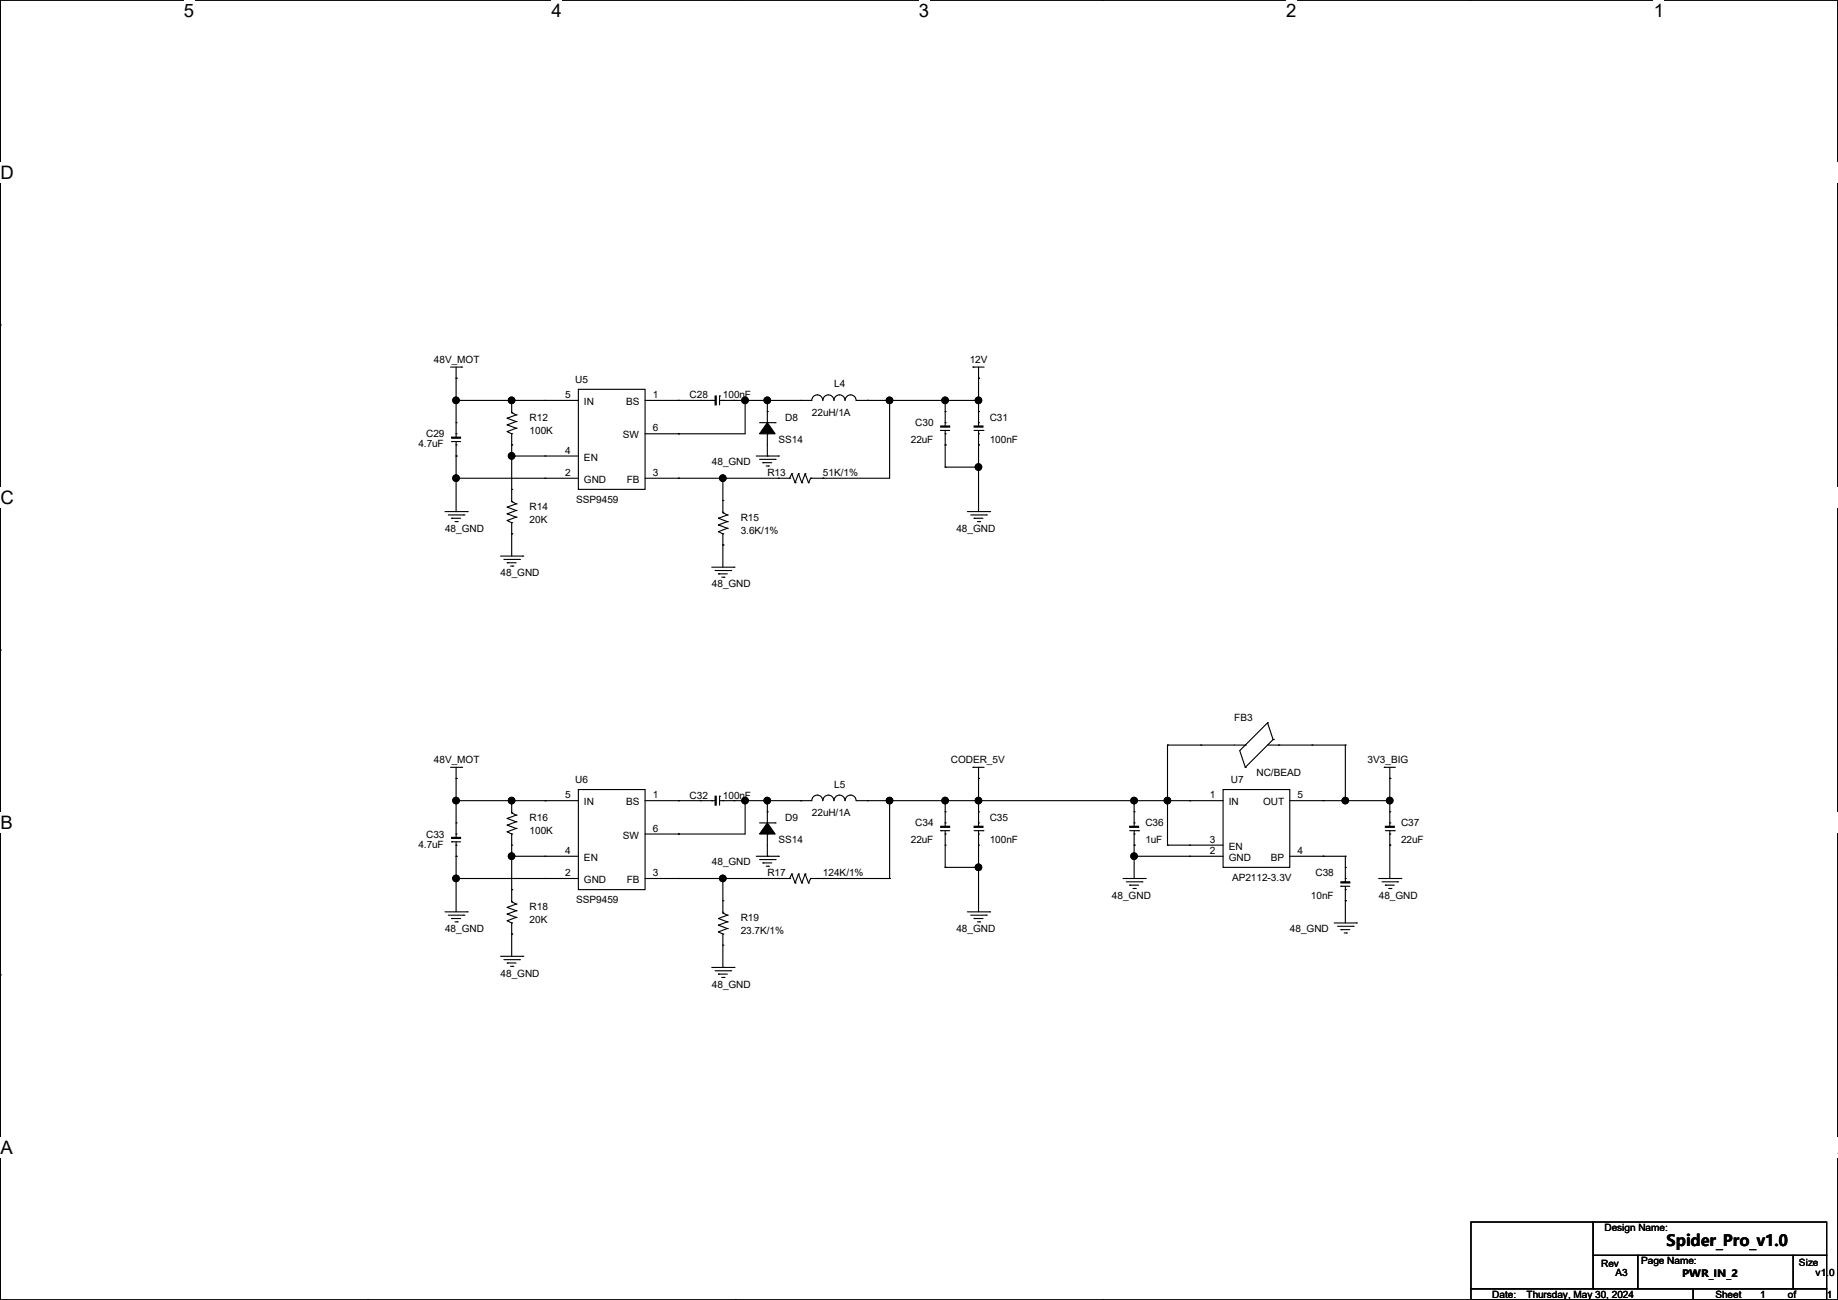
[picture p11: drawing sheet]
<svg xmlns="http://www.w3.org/2000/svg" width="420mm" height="297mm" viewBox="0 0 420 297" stroke-linecap="round" stroke-linejoin="round" font-family="sans-serif">
<path d="M.1 0h419.8v297h-419.8z" fill="none" stroke="#000" stroke-width=".25"/>
<path d="M42 0h2.4v4.8h-2.4z" fill="#fff"/>
<path d="M84 0h.1M84 297h.1" fill="none" stroke="#000" stroke-width=".25"/>
<path d="M126 0h2.4v4.8h-2.4z" fill="#fff"/>
<path d="M168 0h.1M168 297h.1" fill="none" stroke="#000" stroke-width=".25"/>
<path d="M210 0h2.3v4.8h-2.3z" fill="#fff"/>
<path d="M252 0h.1M252 297h.1" fill="none" stroke="#000" stroke-width=".25"/>
<path d="M293.9 0h2.4v4.8h-2.4z" fill="#fff"/>
<path d="M336 0h.1M336 297h.1" fill="none" stroke="#000" stroke-width=".25"/>
<g fill="#fff">
<path d="M377.9 0h2.4v4.8h-2.4z"/>
<path d="M.1 37.1h3v4.8h-3z"/>
<path d="M419.9 37.1l.1 4.8z"/>
<path d="M.1 111.3h3v4.8h-3z"/>
<path d="M419.9 111.3l.1 4.8z"/>
</g>
<path d="M.1 74.3h.1M419.9 74.3h.1" fill="none" stroke="#000" stroke-width=".25"/>
<g fill="#fff">
<path d="M.1 185.6h2.8v4.7h-2.8z"/>
<path d="M419.9 185.6l.1 4.7z"/>
</g>
<path d="M.1 148.5h.1M419.9 148.5h.1" fill="none" stroke="#000" stroke-width=".25"/>
<g fill="#fff">
<path d="M0 259.8h2.9v4.7h-2.9z"/>
<path d="M419.9 259.8h.1v4.7h-.1z"/>
</g>
<g fill="none" stroke="#000" stroke-width=".25">
<path d="M103 83.9h2.5M104.2 86.4h.1M104.2 99.1h.1M104.2 96.6h.1M104.2 91.5h.1M104.2 83.9v16M104.2 91.5h28M105.5 83.9h.1M115.9 95.5h.1M115.9 97.1h.1M115.9 98.6h.1M115.9 95.5l2 .8"/>
<path d="M115.9 97.1l2 .7M115.9 98.6l1 .5M116.9 99.1h.1M116.9 94.3h.1M116.9 91.5h.1M116.9 91.5v2.8M116.9 99.1v15.5M116.9 94.3l1 .5M117.9 94.8h.1M117.9 96.3h.1M117.9 97.8h.1M117.9 94.8l-2 .7"/>
<path d="M117.9 96.3l-2 .8M117.9 97.8l-2 .8M124.5 91.5h.1M132.2 88.9h15.2v22.9h-15.2zM147.4 91.5h16M155 91.5h.1M155 99.1h.1M160.1 91.5h.1M162.6 91.5h.1M164.4 90.5h.1M164.4 91.5h21.1a1.25 1.25 0 0 1 1.3-1.3 1.25 1.25 0 0 1 1.2 1.3M164.4 90.5v2"/>
<path d="M165.2 91.5h.1M167.7 91.5h.1M170.3 91.5h.1M170.3 91.5v7.6h-22.9M173.6 96.6h3.5M175.3 99.1h.1M175.3 94h.1M175.3 91.5h.1M175.3 91.5v5.1M175.3 99.1v5.1M177.1 96.6h.1M183 91.5h.1"/>
<path d="M188 91.5a1.25 1.25 0 0 1 1.3-1.3 1.25 1.25 0 0 1 1.2 1.3M190.6 91.5a1.25 1.25 0 0 1 1.2-1.3 1.25 1.25 0 0 1 1.3 1.3M193.1 91.5a1.25 1.25 0 0 1 1.3-1.3 1.25 1.25 0 0 1 1.2 1.3M195.7 91.5h27.9M198.2 91.5h.1M203.3 91.5h.1M203.3 91.5v17.8h-18M215 98.3h.1M215 98.3h2M216 99.1h.1M216 96.6h.1M216 94h.1"/>
<path d="M216 91.5h.1M216 91.5v5.8M216 98.3v8.4M222.3 83.9h.1M222.3 83.9h2.6M222.6 98.3h2M223.6 86.4h.1M223.6 99.1h.1M223.6 96.6h.1M223.6 94h.1M223.6 91.5h.1M223.6 83.9v13.4"/>
<path d="M223.6 98.3v18.6M224.6 98.3h.1M101.7 116.9h5.1M102.4 117.6h3.6M103.2 118.4h.1M103.2 100.9h.1M103.2 118.4h2M103.2 100.9h2M104 119.2h.5M104.2 101.6h.1M104.2 104.2h.1M104.2 109.3h.1"/>
<path d="M104.2 100.9v16M104.2 109.3h28M104.5 119.2h.1M106 117.6h.1M106.8 116.9h.1M115.9 115.9h.1M115.9 117.4h.1M115.9 118.9h.1M115.9 115.9l2 .7M115.9 117.4l2 .8M115.9 118.9l1 .5M116.9 119.4h.1"/>
<path d="M116.9 114.6h.1M116.9 111.8h.1M116.9 101.6h.1M116.9 104.2h.1M116.9 104.2h15.3M116.9 119.4v7.6M116.9 114.6l1 .5M117.9 115.1h.1M117.9 116.6h.1M117.9 118.2h.1M117.9 115.1l-2 .8M117.9 116.6l-2 .8"/>
<path d="M117.9 118.2l-2 .7M124.5 109.3h.1M124.5 104.2h.1M147.4 109.3h33M155 109.3h.1M164.2 118.4h.1M164.2 119.9h.1M164.2 118.4l2 .8M164.2 119.9l2 .8M165.2 117.1h.1M165.2 114.3h.1M165.2 109.3h.1"/>
<path d="M165.2 117.1l1 .5M165.2 109.3v7.8M166.2 117.6h.1M166.2 119.2h.1M166.2 117.6l-2 .8M166.2 119.2l-2 .7M172.8 104.2h5.1M173.6 104.9h3.5M174.3 105.7h.1M174.3 105.7h2.1M175.1 106.5h.5M175.3 104.2h.1"/>
<path d="M175.6 106.5h.1M177.1 104.9h.1M177.9 104.2h.1M177.9 109.3h.1M180.4 109.3h.1M180.9 108.2h.1M180.9 108.2l.8 2.1M180.9 108.2l-.5 1.1M181.7 110.3h.1M182.5 108.2h.1M182.5 108.2l.7 2.1M182.5 108.2l-.8 2.1"/>
<path d="M183.2 110.3h.1M184 108.2h.1M184 108.2l.7 2.1M184 108.2l-.8 2.1M184.7 110.3h.1M185.3 109.3h.1M185.3 109.3l-.6 1M188 109.3h.1M216 101.6h.1M216 106.7h.1M216 106.7h7.6M221.1 116.9h5"/>
<path d="M221.8 117.6h3.6M222.6 118.4h.1M222.6 118.4h2M223.4 119.2h.5M223.6 101.6h.1M223.6 106.7h.1M223.9 119.2h.1M225.4 117.6h.1M226.1 116.9h.1M114.4 127h5.1M115.1 127.8h3.6M115.9 128.6h.1"/>
<path d="M115.9 128.6h2M116.7 129.3h.5M116.9 122h.1M117.2 129.3h.1M118.7 127.8h.1M119.5 127h.1M162.6 129.6h5.1M163.4 130.3h3.6M164.2 131.1h.1M164.2 121.5h.1M164.2 131.1h2M164.2 121.5l1 .5"/>
<path d="M164.9 131.9h.5M165.2 122h.1M165.2 124.5h.1M165.2 122v7.6M165.4 131.9h.1M166.2 120.7h.1M166.2 120.7l-2 .8M167 130.3h.1M167.7 129.6h.1M103 175.3h2.5M104.2 177.8h.1M104.2 175.3v16"/>
<path d="M105.5 175.3h.1M222.3 175.3h.1M222.3 175.3h2.6M223.6 177.8h.1M223.6 175.3v13.5M266.8 170.2h.1M266.8 170.2h17.8M266.8 170.2v22.9M274.4 170.2h.1M284.6 175.3h.1M284.6 170.2h.1M289.6 165.1h.1"/>
<path d="M289.6 165.1l-6.3 6.4 1.3 3.8M289.6 165.1l1.3 3.9M289.6 170.2h17.8M290.9 169h.1M290.9 169l-6.3 6.3M292.2 170.2h.1M299.8 170.2h.1M307.4 170.2h.1M307.4 170.2v12.7M316.3 175.3h.1M316.3 175.3h2.6M317.6 177.8h.1"/>
<path d="M317.6 175.3v13.5M103.2 192.3h.1M103.2 192.3h2M104.2 193.1h.1M104.2 190.5h.1M104.2 188h.1M104.2 195.6h.1M104.2 182.9h.1M104.2 192.3v16M104.2 182.9h28M115.9 187h.1M115.9 188.5h.1"/>
<path d="M115.9 190h.1M115.9 187l2 .7M115.9 188.5l2 .8M115.9 190l1 .5M116.9 190.5h.1M116.9 185.7h.1M116.9 193.1h.1M116.9 182.9h.1M116.9 195.6h.1M116.9 195.6h15.3M116.9 185.7l1 .5M116.9 182.9v2.8"/>
<path d="M116.9 190.5v15.5M117.9 186.2h.1M117.9 187.7h.1M117.9 189.3h.1M117.9 186.2l-2 .8M117.9 187.7l-2 .8M117.9 189.3l-2 .7M124.5 182.9h.1M124.5 195.6h.1M132.2 180.4h15.2v22.8h-15.2zM147.4 182.9h16M155 182.9h.1"/>
<path d="M155 190.5h.1M160.1 182.9h.1M162.6 182.9h.1M164.4 181.9h.1M164.4 182.9h21.1a1.25 1.25 0 0 1 1.3-1.2 1.25 1.25 0 0 1 1.2 1.2M164.4 181.9v2M165.2 182.9h.1M167.7 182.9h.1M170.3 182.9h.1M170.3 182.9v7.6h-22.9M172.8 195.6h5.1M173.6 196.4h3.5"/>
<path d="M173.6 188h3.5M174.3 197.1h.1M174.3 197.1h2.1M175.1 197.9h.5M175.3 190.5h.1M175.3 185.5h.1M175.3 195.6h.1M175.3 182.9h.1M175.3 182.9v5.1M175.3 190.5v5.1M175.6 197.9h.1M177.1 196.4h.1"/>
<path d="M177.1 188h.1M177.9 195.6h.1M180.9 199.7h.1M180.9 199.7l.8 2M180.9 199.7l-.5 1M182.5 199.7h.1M182.5 199.7l.7 2M182.5 199.7l-.8 2M183 182.9h.1M184 199.7h.1M184 199.7l.7 2M184 199.7l-.8 2"/>
<path d="M188 182.9a1.25 1.25 0 0 1 1.3-1.2 1.25 1.25 0 0 1 1.2 1.2M190.6 182.9a1.25 1.25 0 0 1 1.2-1.2 1.25 1.25 0 0 1 1.3 1.2M193.1 182.9a1.25 1.25 0 0 1 1.3-1.2 1.25 1.25 0 0 1 1.2 1.2M195.7 182.9h83.8M198.2 182.9h.1M203.3 182.9h.1M203.3 182.9v17.8M215 189.8h.1M215 189.8h2M216 190.5h.1M216 188h.1M216 185.5h.1"/>
<path d="M216 193.1h.1M216 182.9h.1M216 198.2h.1M216 182.9v5.9M216 189.8v8.4M216 198.2h7.6M222.6 189.8h2M223.6 190.5h.1M223.6 188h.1M223.6 185.5h.1M223.6 193.1h.1M223.6 182.9h.1"/>
<path d="M223.6 198.2h.1M223.6 189.8v18.5M224.6 189.8h.1M258.1 189.8h2.1M259.2 190.5h.1M259.2 188h.1M259.2 185.5h.1M259.2 193.1h.1M259.2 182.9h.1M259.2 195.6h.1M259.2 195.6h20.3M259.2 182.9v5.9"/>
<path d="M259.2 189.8v10.9M260.2 189.8h.1M266.8 182.9h.1M266.8 193.1h.1M266.8 193.1h12.7M271.9 182.9h.1M271.9 195.6h.1M271.9 193.1h.1M279.5 180.4h15.2v17.8h-15.2zM294.7 195.6h12.7M294.7 182.9h22.9M302.3 195.6h.1"/>
<path d="M302.3 182.9h.1M307.4 198.2h.1M307.4 182.9h.1M307.4 195.6h.1M307.4 195.6v5.9M316.6 189.8h2M317.6 190.5h.1M317.6 188h.1M317.6 185.5h.1M317.6 193.1h.1M317.6 182.9h.1M317.6 189.8v10.9"/>
<path d="M318.6 189.8h.1M101.7 208.3h5.1M102.4 209.1h3.6M103.2 209.8h.1M103.2 209.8h2M104 210.6h.5M104.2 200.7h.1M104.2 200.7h28M104.5 210.6h.1M106 209.1h.1M106.8 208.3h.1M114.4 218.5h5.1"/>
<path d="M115.1 219.2h3.6M115.9 207.3h.1M115.9 208.8h.1M115.9 210.4h.1M115.9 207.3l2 .8M115.9 208.8l2 .8M115.9 210.4l1 .5M116.9 210.9h.1M116.9 206h.1M116.9 213.4h.1M116.9 203.2h.1M116.9 210.9v7.6"/>
<path d="M116.9 206l1 .5M117.9 206.5h.1M117.9 208.1h.1M117.9 209.6h.1M117.9 206.5l-2 .8M117.9 208.1l-2 .7M117.9 209.6l-2 .8M118.7 219.2h.1M119.5 218.5h.1M124.5 200.7h.1M147.4 200.7h33M155 200.7h.1"/>
<path d="M164.2 209.8h.1M164.2 211.4h.1M164.2 212.9h.1M164.2 209.8l2 .8M164.2 211.4l2 .7M164.2 212.9l1 .5M165.2 213.4h.1M165.2 208.6h.1M165.2 215.9h.1M165.2 205.8h.1M165.2 200.7h.1M165.2 200.7v7.9"/>
<path d="M165.2 213.4v7.6M165.2 208.6l1 .5M166.2 209.1h.1M166.2 210.6h.1M166.2 212.1h.1M166.2 209.1l-2 .7M166.2 210.6l-2 .8M166.2 212.1l-2 .8M177.9 200.7h.1M180.4 200.7h.1M181.7 201.7h.1M183.2 201.7h.1"/>
<path d="M184.7 201.7h.1M185.3 200.7h.1M185.3 200.7h18M185.3 200.7l-.6 1M188 200.7h.1M203.3 200.7h.1M221.1 208.3h5M221.8 209.1h3.6M222.6 209.8h.1M222.6 209.8h2M223.4 210.6h.5M223.9 210.6h.1"/>
<path d="M225.4 209.1h.1M226.1 208.3h.1M256.6 200.7h5.1M257.4 201.5h3.5M258.1 202.2h.1M258.1 202.2h2.1M258.9 203h.5M259.4 203h.1M260.9 201.5h.1M261.7 200.7h.1M304.9 210.9h5.1M305.6 211.6h3.6"/>
<path d="M306.4 212.4h.1M306.4 202.5h.1M306.4 212.4h2M306.4 202.5h2M307.2 213.1h.5M307.4 203.2h.1M307.4 200.7h.1M307.4 205.8h.1M307.4 202.5v8.4M307.7 213.1h.1M309.2 211.6h.1M310 210.9h.1"/>
<path d="M315 200.7h5.1M315.8 201.5h3.6M316.6 202.2h.1M316.6 202.2h2M317.3 203h.5M317.8 203h.1M319.4 201.5h.1M320.1 200.7h.1M.1 222.7h.1M115.9 220h.1M115.9 220h2M116.7 220.8h.5"/>
<path d="M117.2 220.8h.1M162.6 221h5.1M163.4 221.8h3.6M164.2 222.5h.1M164.2 222.5h2M164.9 223.3h.5M165.2 221h.1M165.4 223.3h.1M167 221.8h.1M167.7 221h.1M419.9 222.7h.1M336.1 279.2h28v15.2h-28z"/>
<path d="M364.1 279.2h53.3v7.6h-53.3zM336.1 294.4h50.8v2.6h-50.8zM364.1 286.8h10.1v7.6h-10.1zM374.2 286.8h35.6v7.6h-35.6zM386.9 294.4h30.5v2.6h-30.5zM409.8 286.8h7.6v7.6h-7.6z"/>
</g>
<g fill="#000" stroke="#000" stroke-width=".25">
<path d="M103.2 99.9h2v.2h-2z" fill-rule="evenodd"/>
<path d="M163.4 90.5h.3v2h-.3z" fill-rule="evenodd"/>
<path d="M175.3 96.6l1.8 2.5h-3.5z" fill-rule="evenodd"/>
<path d="M215 97.3h2v.3h-2z" fill-rule="evenodd"/>
<path d="M222.6 97.3h2v.3h-2z" fill-rule="evenodd"/>
<path d="M103.2 191.3h2v.3h-2z" fill-rule="evenodd"/>
<path d="M163.4 181.9h.3v2h-.3z" fill-rule="evenodd"/>
<path d="M175.3 188l1.8 2.5h-3.5z" fill-rule="evenodd"/>
<path d="M215 188.8h2v.2h-2z" fill-rule="evenodd"/>
<path d="M222.6 188.8h2v.2h-2z" fill-rule="evenodd"/>
<path d="M258.1 188.8h2.1v.2h-2.1z" fill-rule="evenodd"/>
<path d="M316.6 188.8h2v.2h-2z" fill-rule="evenodd"/>
<path d="M306.4 201.5h2v.2h-2z" fill-rule="evenodd"/>
<circle cx="104.2" cy="91.5" r=".74"/>
<circle cx="116.9" cy="91.5" r=".74"/>
<circle cx="170.2" cy="91.5" r=".74"/>
<circle cx="175.3" cy="91.5" r=".74"/>
<circle cx="203.3" cy="91.5" r=".74"/>
<circle cx="216" cy="91.5" r=".74"/>
<circle cx="223.6" cy="91.5" r=".74"/>
<circle cx="104.2" cy="109.2" r=".74"/>
<circle cx="116.9" cy="104.2" r=".74"/>
<circle cx="165.2" cy="109.2" r=".74"/>
<circle cx="223.6" cy="106.7" r=".74"/>
<circle cx="104.2" cy="182.9" r=".74"/>
<circle cx="116.9" cy="182.9" r=".74"/>
<circle cx="116.9" cy="195.6" r=".74"/>
<circle cx="170.2" cy="182.9" r=".74"/>
<circle cx="175.3" cy="182.9" r=".74"/>
<circle cx="203.3" cy="182.9" r=".74"/>
<circle cx="216" cy="182.9" r=".74"/>
<circle cx="223.6" cy="198.1" r=".74"/>
<circle cx="223.6" cy="182.9" r=".74"/>
<circle cx="259.1" cy="182.9" r=".74"/>
<circle cx="259.1" cy="195.6" r=".74"/>
<circle cx="266.8" cy="182.9" r=".74"/>
<circle cx="307.4" cy="182.9" r=".74"/>
<circle cx="317.6" cy="182.9" r=".74"/>
<circle cx="104.2" cy="200.7" r=".74"/>
<circle cx="165.2" cy="200.7" r=".74"/>
</g>
<g font-size="4.2">
<text x="42" y="3.9">5</text>
<text x="126" y="3.9">4</text>
<text x="210" y="3.9">3</text>
<text x="293.9" y="3.9">2</text>
<text x="377.9" y="3.9">1</text>
<text x=".1" y="40.9">D</text>
<text x=".1" y="115.1">C</text>
<text x=".1" y="189.4">B</text>
<text x=".1" y="263.6">A</text>
<text x="419.9" y="263.6">A</text>
</g>
<text font-size="3.6" x="380.8" y="284.7">Spider_Pro_v1.0</text>
<g font-size="2.3">
<text x="99.2" y="82.9">48V_MOT</text>
<text x="221.6" y="82.9">12V</text>
<text x="131.4" y="87.5">U5</text>
<text x="190.6" y="88.5">L4</text>
<text x="129.1" y="90.9">5</text>
<text x="133.4" y="92.5">IN</text>
<text x="143.1" y="92.5">BS</text>
<text x="149.2" y="90.9">1</text>
<text x="157.6" y="91">C28</text>
<text x="165.2" y="91">100nF</text>
<text x="185.5" y="95.1">22uH/1A</text>
<text x="97.4" y="99.9">C29</text>
<text x="121" y="96.1">R12</text>
<text x="121" y="99.1">100K</text>
<text x="142.3" y="100.2">SW</text>
<text x="149.2" y="98.6">6</text>
<text x="177.9" y="101.2">SS14</text>
<text x="179.4" y="96.1">D8</text>
<text x="208.1" y="101.2">22uF</text>
<text x="209.1" y="97.4">C30</text>
<text x="226.2" y="96.1">C31</text>
<text x="226.2" y="101.2">100nF</text>
<text x="95.6" y="102.2">4.7uF</text>
<text x="129.1" y="103.6">4</text>
<text x="133.4" y="105.2">EN</text>
<text x="162.7" y="106.3">48_GND</text>
<text x="129.1" y="108.7">2</text>
<text x="133.4" y="110.3">GND</text>
<text x="143.2" y="110.3">FB</text>
<text x="149.2" y="108.7">3</text>
<text x="175.4" y="108.8">R13</text>
<text x="188.1" y="108.8">51K/1%</text>
<text x="121" y="116.4">R14</text>
<text x="121" y="119.5">20K</text>
<text x="131.7" y="114.9">SSP9459</text>
<text x="169.3" y="119">R15</text>
<text x="101.7" y="121.5">48_GND</text>
<text x="169.3" y="122">3.6K/1%</text>
<text x="218.5" y="121.5">48_GND</text>
<text x="114.4" y="131.7">48_GND</text>
<text x="162.7" y="134.2">48_GND</text>
<text x="282" y="164.7">FB3</text>
<text x="99.2" y="174.3">48V_MOT</text>
<text x="131.4" y="178.9">U6</text>
<text x="190.6" y="179.9">L5</text>
<text x="217.3" y="174.3">CODER_5V</text>
<text x="281.3" y="178.9">U7</text>
<text x="287.1" y="177.4">NC/BEAD</text>
<text x="312.5" y="174.3">3V3_BIG</text>
<text x="129.1" y="182.4">5</text>
<text x="133.4" y="184">IN</text>
<text x="143.1" y="184">BS</text>
<text x="149.2" y="182.4">1</text>
<text x="157.6" y="182.5">C32</text>
<text x="165.2" y="182.5">100nF</text>
<text x="276.5" y="182.4">1</text>
<text x="280.8" y="184">IN</text>
<text x="288.6" y="184">OUT</text>
<text x="296.5" y="182.4">5</text>
<text x="97.4" y="191.3">C33</text>
<text x="121" y="187.5">R16</text>
<text x="121" y="190.6">100K</text>
<text x="142.3" y="191.6">SW</text>
<text x="149.2" y="190">6</text>
<text x="179.4" y="187.5">D9</text>
<text x="185.5" y="186.5">22uH/1A</text>
<text x="209.1" y="188.8">C34</text>
<text x="226.2" y="187.5">C35</text>
<text x="261.7" y="188.8">C36</text>
<text x="320.1" y="188.8">C37</text>
<text x="95.6" y="193.6">4.7uF</text>
<text x="129.1" y="195.1">4</text>
<text x="133.4" y="196.7">EN</text>
<text x="162.7" y="197.7">48_GND</text>
<text x="177.9" y="192.6">SS14</text>
<text x="208.1" y="192.6">22uF</text>
<text x="226.2" y="192.6">100nF</text>
<text x="261.7" y="192.6">1uF</text>
<text x="276.5" y="195.1">2</text>
<text x="276.5" y="192.5">3</text>
<text x="280.8" y="196.7">GND</text>
<text x="280.8" y="194.1">EN</text>
<text x="290.4" y="196.7">BP</text>
<text x="296.5" y="195.1">4</text>
<text x="320.1" y="192.6">22uF</text>
<text x="129.1" y="200.2">2</text>
<text x="133.4" y="201.8">GND</text>
<text x="143.2" y="201.8">FB</text>
<text x="149.2" y="200.2">3</text>
<text x="175.4" y="200.2">R17</text>
<text x="188.1" y="200.2">124K/1%</text>
<text x="281.5" y="201.3">AP2112-3.3V</text>
<text x="300.6" y="200.2">C38</text>
<text x="121" y="207.9">R18</text>
<text x="131.7" y="206.3">SSP9459</text>
<text x="254.1" y="205.3">48_GND</text>
<text x="299.6" y="205.3">10nF</text>
<text x="315.1" y="205.3">48_GND</text>
<text x="101.7" y="212.9">48_GND</text>
<text x="121" y="210.9">20K</text>
<text x="169.3" y="210.4">R19</text>
<text x="169.3" y="213.4">23.7K/1%</text>
<text x="218.5" y="212.9">48_GND</text>
<text x="294.7" y="212.9">48_GND</text>
<text x="114.4" y="223.1">48_GND</text>
<text x="162.7" y="225.6">48_GND</text>
<text x="366.6" y="281.3">Design Name:</text>
<text x="365.9" y="289.4">Rev</text>
<text x="369.2" y="291.4">A3</text>
<text x="375" y="288.9">Page Name:</text>
<text x="384.4" y="291.8">PWR_IN_2</text>
<text x="411.1" y="289.1">Size</text>
<text x="414.9" y="291.4">v1.0</text>
<text x="341" y="296.5">Date:</text>
<text x="348.8" y="296.5">Thursday, May 30, 2024</text>
<text x="392" y="296.5">Sheet</text>
<text x="402.2" y="296.5">1</text>
<text x="408.5" y="296.5">of</text>
<text x="417.4" y="296.5">1</text>
</g>
</svg>
